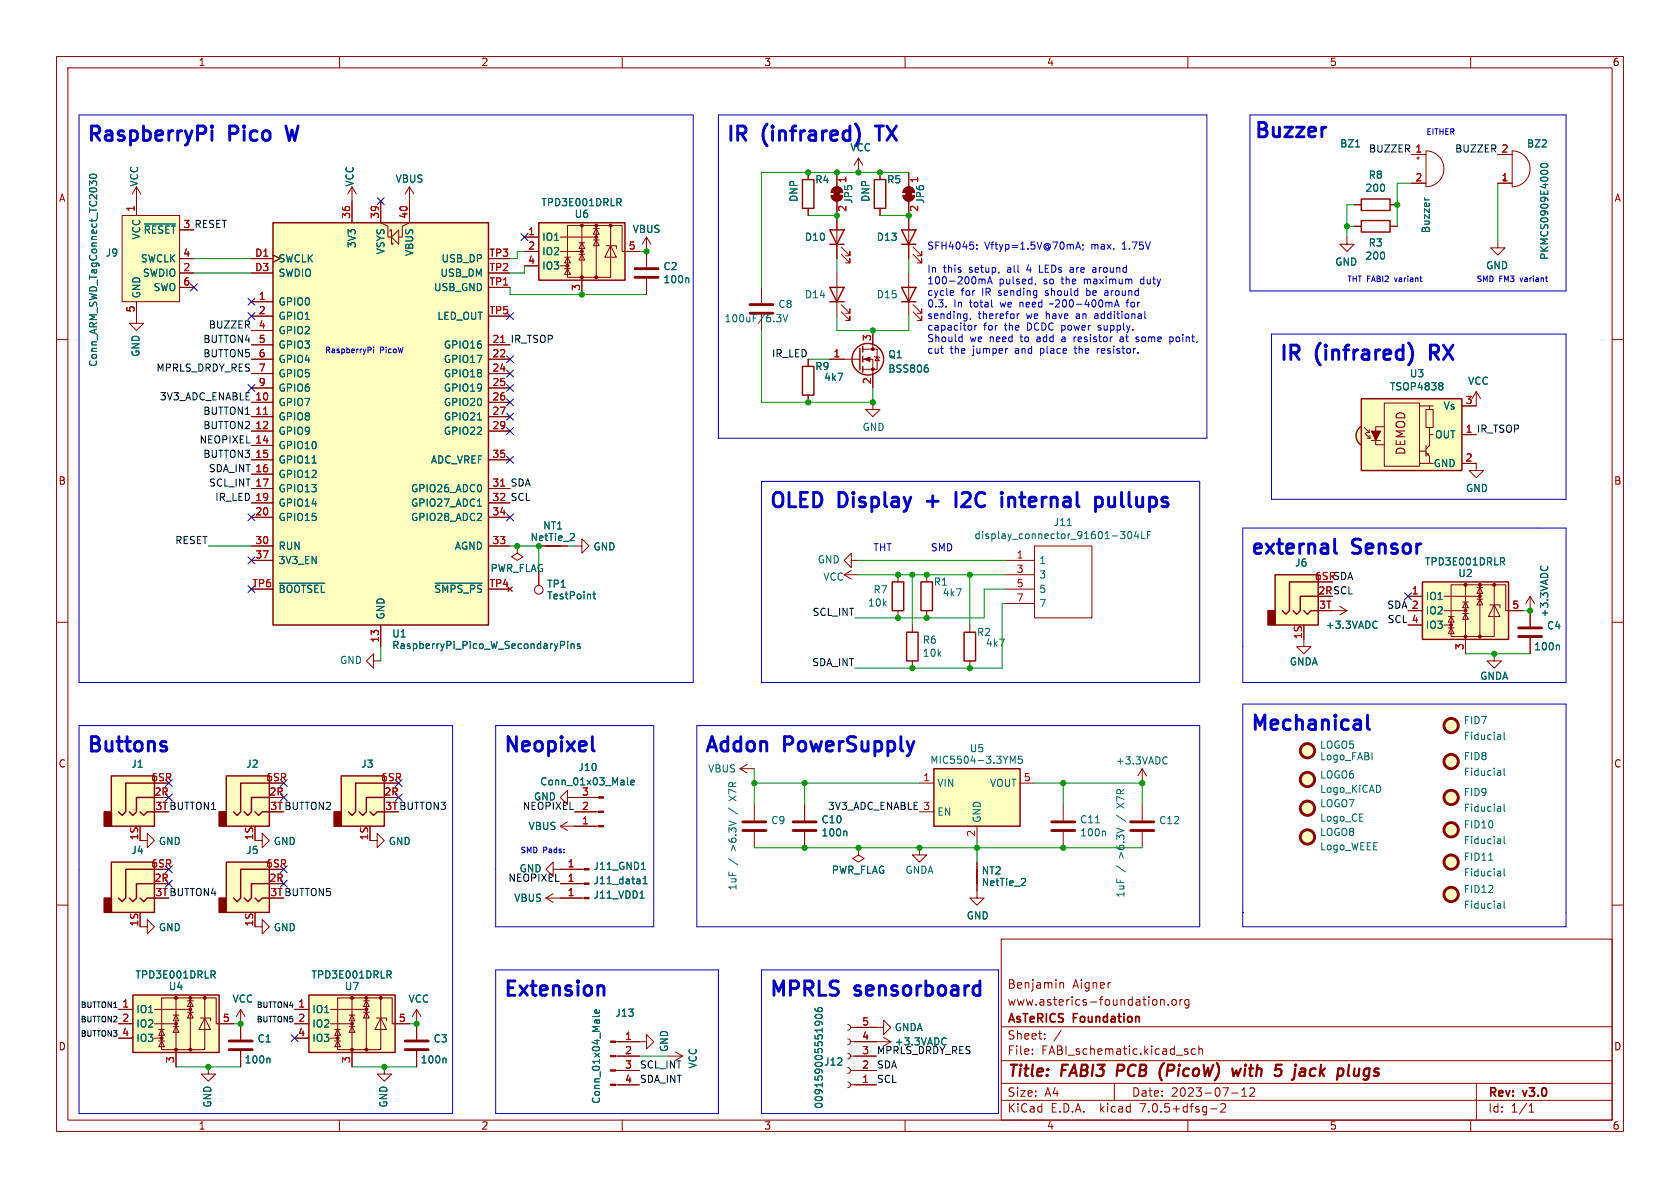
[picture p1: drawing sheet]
<svg xmlns="http://www.w3.org/2000/svg" width="297mm" height="210mm" viewBox="0 0 297 210" stroke-linecap="round" stroke-linejoin="round" font-family="sans-serif">
<g fill="none" stroke="#840000" stroke-width=".18">
<path d="M10 10h277v190h-277zM12 12h273v186h-273zM60 10v2M110 10v2M160 10v2M210 10v2M260 10v2M21.6 38.1h10.1v15.2h-10.1zM24.1 33v5.1M24.1 33l.8 1.3M24.1 33l-.7 1.3M62.2 33v6.4"/>
<path d="M62.2 33l.8 1.3M62.2 33l-.7 1.3M67.3 35.6v3.8l1.3 .6v1.9h.6M72.4 33v6.4l-1.3 .6v1.9h-.6M72.4 33l-.8 1.3M72.4 33l.8 1.3M100.3 39.9h7.6v9.1h-7.6zM102.9 39.9v12.2M105.4 39.9v9.1M107.9 39.9h2.1v4.6h3M142.9 30.5v1.3M142.9 36.8v1.3"/>
<path d="M146.9 34.5h2.1a1.02 1.02 0 0 1-1 1.1 1.02 1.02 0 0 1-1.1-1.1zM147.2 33.3a1.02 1.02 0 0 1 1.1-.2 1.02 1.02 0 0 1 .7 .9h-2.1zM148 30.5v2.5M148 35.6v10.1M151.8 27.9l-.8 1.3M151.8 27.9v2.6M151.8 27.9l.7 1.3M155.6 30.5v1.3M155.6 36.8v1.3M159.6 34.5h2.1a1.02 1.02 0 0 1-1 1.1 1.02 1.02 0 0 1-1.1-1.1zM159.9 33.3a1.02 1.02 0 0 1 1.1-.2 1.02 1.02 0 0 1 .7 .9h-2.1zM160.7 30.5v2.5"/>
<path d="M160.7 35.6v10.1M239.4 36.2h1.3M245.7 36.2h1.3M249.6 32.4h2.5M249.6 27.3h2.5M250.4 27.9h.6M250.7 27.7v.5M252.1 26.7a3.2 3.2 0 0 1 3.2 3.1 3.2 3.2 0 0 1-3.2 3.2zM264.8 32.4h2.5M264.8 27.3h2.5M267.3 26.7a3.2 3.2 0 0 1 3.2 3.1 3.2 3.2 0 0 1-3.2 3.2zM10 60h2"/>
<path d="M24.1 53.3v3.9h-1.2l1.2 1.2 1.3-1.2h-1.3M31.7 45.7h2.6M31.7 48.3h2.6M31.7 50.8h2.6M31.7 40.6h2.6M44.4 53.3h3.9M44.4 55.9h3.9M44.4 58.4h3.9M44.4 45.7h3.9M44.4 48.3h3.9M48.3 45.1l1.2 .6-1.2 .7M69 40.9v-.3h.2v2.6h.3v-.3"/>
<path d="M69.2 41.9l1.3-1.3v2.6zM86.4 55.9h3.8M86.4 45.7h3.8M86.4 48.3h3.8M86.4 50.8h3.8M92.7 41.9h2.5M92.7 44.5h2.5M92.7 47h2.5M99.1 41.9h6.3M99.1 44.5h3.8M99.1 47h1.2M99.8 47.5h1"/>
<path d="M99.8 45.5h1M100.3 47.5l.5 1h-1zM100.3 45.5l.5 1h-1zM102.4 45h1M102.4 42.9h1M102.9 45l.5 1h-1zM102.9 42.9l.5 1h-1zM104.9 42.4h1M104.9 40.4h1M105.4 42.4l.5 1h-1zM105.4 40.4l.5 1h-1zM107.2 43.4h1.8v.5"/>
<path d="M107.9 43.4l1.1 2.1h-2.1zM114.3 41.9v5.3M114.3 49.3v2.8M114.3 41.9l-.8 1.3M114.3 41.9l.8 1.3M134.6 50.8v2.8M134.6 55.6v2.8M148 48.3v7.6M148.7 45l1.5 1.5v-.8v.8h-.7M148.7 43.7l1.5 1.5v-.7v.7h-.7M148.7 55.1l1.5 1.5v-.7v.7h-.7M148.7 53.8l1.5 1.6v-.8v.8h-.7"/>
<path d="M154.3 58.4v3.3M160.7 48.3v7.6M161.4 55.1l1.5 1.5v-.7v.7h-.7M161.4 53.8l1.5 1.6v-.8v.8h-.7M161.4 45l1.5 1.5v-.8v.8h-.7M161.4 43.7l1.5 1.5v-.7v.7h-.7M238.1 41.9v1.3h-1.2l1.2 1.3 1.3-1.3h-1.3M239.4 40h1.3M245.7 40h1.3M264.8 42.5v1.3h-1.3l1.3 1.3 1.3-1.3h-1.3M285 60h2M44.4 71.1h3.9"/>
<path d="M44.4 73.7h3.9M44.4 76.2h3.9M44.4 78.7h3.9M44.4 61h3.9M44.4 63.5h3.9M44.4 66h3.9M44.4 68.6h3.9M86.4 71.1h3.8M86.4 73.7h3.8M86.4 76.2h3.8M86.4 61h3.8M86.4 63.5h3.8"/>
<path d="M86.4 66h3.8M86.4 68.6h3.8M142.9 63.5v1.3M142.9 69.9v1.2M146.7 63.5h5.3M152.5 63.5h1.8v5.1M152.5 61.7h2.6v3.6h-2.6M154.3 71.1v1.3h1.3l-1.3 1.3-1.3-1.3h1.3M154.6 63l.1 .1h.7l.2 .1M155.1 63.1l.3 .7h-.7zM241.2 75.6l.9 .9M241.3 76.6l.9 .9"/>
<path d="M241.6 76.5h.5M241.7 77.5h.5M242.1 75.9v.6M242.2 77v.5M242.4 77.9h1.7M244.7 71.2h6.3v11.2h-6.3zM244.7 75.4h-1.5v3.2h1.5M251 71.8h1.7M251 79.8h1.1M252.1 72.4h1.3v3.2h-1.3zM252.1 78.7v1.9M252.7 75.6v1.2"/>
<path d="M253.4 71.8h-.7v.6M253.4 76.8h-.7v1.9l-.6 .7M258.4 76.8h2.6M261 69.2v2.6h-2.6M261 69.2l-.8 1.3M261 69.2l.7 1.3M44.4 99.1h3.9M44.4 81.3h3.9M44.4 83.8h3.9M44.4 86.4h3.9M44.4 88.9h3.9M44.4 91.4h3.9"/>
<path d="M44.4 96.5h3.9M86.4 81.3h3.8M86.4 86.4h3.8M86.4 88.9h3.8M86.4 91.4h3.8M86.4 96.5h3.8M91.4 96.5v1.3l1.1 .6-1.1 .7-1-.7 1-.6M91.4 96.5h.1M101.6 96.5h1.3v1.3l1.2-1.3-1.2-1.2v1.2M150.5 99.1v1.2l-1.3-1.2 1.3-1.3v1.3h1.3M177.8 99.1h5.1M182.9 96.5h10.1v12.7h-10.1z"/>
<path d="M251 81.9h1.7M252.1 80l.6 .6v1.3h.7M252.5 80.1v.3h-.3M258.4 81.9h2.6v1.3h1.3l-1.3 1.3-1.3-1.3h1.3M10 110h2M44.4 104.1h3.9M66 116.8v1.3l-1.2-1.3 1.2-1.2v1.2h1.3M67.3 110.5v3.8M86.4 104.1h3.8M89.8 103.8l.8 .7M90.6 103.8l-.8 .7M95.2 101v2.5"/>
<path d="M149.2 101.6h2.6M149.2 101.6l1.3 .8M150.5 100.8l-1.3 .8M158.7 101.6v1.3M158.7 108v1.2M161.3 110.5v1.3M161.3 116.8v1.3M163.8 101.6v1.3M163.8 108v1.2M171.4 110.5v1.3M171.4 116.8v1.3M177.8 101.6h5.1"/>
<path d="M177.8 104.1h5.1M177.8 106.7h5.1M230.5 113v1.3h1.3l-1.3 1.3-1.3-1.3h1.3M235.6 108h2.5M236.9 107.2l1.2 .8M238.1 108l-1.2 .7M248.9 108h2.6M248.9 105.4h2.6M248.9 110.5h2.6M255.3 108h3.8M255.3 105.4h6.3M255.3 110.5h1.2"/>
<path d="M256 111h1M256 109h1M256.5 103.4h7.7v9.1h-7.7zM256.5 111l.5 1h-1zM256.5 109l.5 1h-1zM258.6 108.5h1M258.6 106.4h1M259.1 108.5l.5 1h-1zM259.1 106.4l.5 1h-1zM259.1 103.4v12.2M261.1 105.9h1M261.1 103.9h1"/>
<path d="M261.6 105.9l.5 1h-1zM261.6 103.9l.5 1h-1zM261.6 103.4v9.1M263.4 106.9h1.8v.5M264.2 103.4h2v4.6h3M264.2 106.9l1 2.1h-2.1zM264.2 115.6v1.2h1.2l-1.2 1.3-1.3-1.3h1.3M270.5 105.4v5.3M270.5 112.8v2.8M270.5 105.4l-.8 1.3M270.5 105.4l.8 1.3M285 110h2"/>
<path d="M130.8 135.9l1.3 .8M130.8 135.9h2.5M132.1 135.1l-1.3 .8M162.6 138.4h2.5M180.3 138.4h2.6M201.9 135.9v2.5M201.9 135.9l-.7 1.3M201.9 135.9l.8 1.3M10 160h2M24.8 148.6h1.2v1.3l1.3-1.3-1.3-1.3v1.3M45.1 148.6h1.3v1.3l1.2-1.3-1.2-1.3v1.3M65.4 148.6h1.3v1.3l1.2-1.3-1.2-1.3v1.3"/>
<path d="M96.5 158.8h6.8M96.5 158.8l1.3 .7M97.8 153.7v1.2l-1.3-1.2 1.3-1.3v1.3h5.5M97.8 158l-1.3 .8M99.1 156.2h4.2M99.1 146.1h6.7M99.1 146.1l1.2 .7M100.3 141v1.2l-1.2-1.2 1.2-1.3v1.3h5.5M100.3 145.3l-1.2 .8M101.6 143.5h4.2M133.3 142.2v2.8M133.3 147.1v2.8"/>
<path d="M142.2 142.2v2.8M142.2 147.1v2.8M151.8 149.9v1.2l1 .7-1 .6-1.1-.6 1.1-.7M151.8 149.9h.1M162.6 149.9v1.2h1.2l-1.2 1.3-1.3-1.3h1.3M162.6 143.5h2.5M172.7 152.4v6.4h1.3l-1.3 1.2-1.3-1.2h1.3M172.7 146.1v2.5M188 142.2v2.8M188 147.1v2.8M201.9 142.2v2.8M201.9 147.1v2.8"/>
<path d="M285 160h2M21 178.4h2.5M24.8 163.8h1.2v1.3l1.3-1.3-1.3-1.2v1.2M27.3 178.4h6.4M28.6 176.4h7.6v9.1h-7.6zM30.6 179.5h1M31.1 179.5l.5 1h-1zM31.1 176.4v12.2M33.1 178.9h1.1M33.1 176.9h1.1M33.7 178.9l.5 1.1h-1.1zM33.7 176.9l.5 1h-1.1z"/>
<path d="M33.7 176.4v9.1M35.4 180h1.8v.5M36.2 176.4h2v4.6h3.1M36.2 180l1 2h-2zM42.5 178.4l-.7 1.3M42.5 178.4v5.4M42.5 178.4l.8 1.3M45.1 163.8h1.3v1.3l1.2-1.3-1.2-1.2v1.2M52.1 178.4h2.5M58.4 178.4h6.4M59.7 176.4h7.6v9.1h-7.6zM61.7 179.5h1"/>
<path d="M62.2 179.5l.5 1h-1zM62.2 176.4v12.2M64.3 178.9h1M64.3 176.9h1M64.8 178.9l.5 1.1h-1zM64.8 176.9l.5 1h-1zM64.8 176.4v9.1M66.5 180h1.8v.5M67.3 176.4h2v4.6h3.1M67.3 180l1 2h-2zM73.7 178.4l-.8 1.3M73.7 178.4v5.4"/>
<path d="M73.7 178.4l.7 1.3M177 166h108v32h-108zM187.4 173.8l.2-.1 .4 .1v.9M187.4 173.7v1M196.2 173.7h.1M205.2 176.7v1M205.2 176.8l.2-.1 .3 .1 .1 .9M206.5 177.6v.1M207.2 176.8l.3-.1 .4 .1 .1 .6-.2 .2-.3 .1-.3-.1zM208.6 176.7v1M209 176.7l-.3 .1-.1 .2M210.2 176.8l-.5-.1-.2 .3v.4l.1 .2h.6"/>
<path d="M210.2 176.7v1.2l-.3 .3-.4-.1M21 181h2.5M21 183.5h2.5M27.3 181h3.8M27.3 183.5h1.3M28.1 184h1M28.1 182h1M28.6 184l.5 1h-1zM28.6 182l.5 1h-1zM30.6 181.5h1M31.1 181.5l.5 1h-1zM36.8 188.6v1.3h-1.2l1.2 1.2 1.3-1.2h-1.3"/>
<path d="M42.5 185.8v2.8M52.1 181h2.5M52.1 183.5h2.5M58.4 181h3.8M58.4 183.5h1.3M59.2 184h1M59.2 182h1M59.7 184l.5 1h-1zM59.7 182l.5 1h-1zM60 198v2M61.7 181.5h1M62.2 181.5l.5 1h-1z"/>
<path d="M67.9 188.6v1.3h-1.2l1.2 1.2 1.3-1.2h-1.3M73.7 185.8v2.8M108.8 184.2h5.5v-1.3l1.3 1.3-1.3 1.2v-1.2M108.8 191.8h4.2M108.8 189.2h4.2M108.8 186.7h4.2M110 198v2M118.1 186.7h2.5M119.4 185.9l1.2 .8M120.6 186.7l-1.2 .8M149.9 181.1l.3 .2 .2 .3-.2 .4-.3 .1M149.9 183.6l.3 .2 .2 .4-.2 .3-.3 .2"/>
<path d="M149.9 186.2l.3 .1 .2 .4-.2 .4-.3 .1M149.9 188.7l.3 .2 .2 .3-.2 .4-.3 .1M149.9 191.3l.3 .1 .2 .4-.2 .3-.3 .2M150.4 181.6h5.8v-1.3l1.3 1.3-1.3 1.3v-1.3M150.4 184.2h7.1M150.4 191.8h4.5M150.4 189.2h4.5M150.4 186.7h4.5M156.2 183.4l1.3 .8M157.5 184.2l-1.3 .7M160 198v2M177 194.5h108"/>
<path d="M177 191.5h108M177 187.5h108M177 181.5h108M182.5 186.3v.1M182.5 185.5v.1M184.7 183.6v.1M184.7 182.8v.1M187.6 182.1l-1.3 2M197 191.5v3M209.6 185.9l.4 .1v.2l-.2 .2h-.3M209.6 185.4l.4 .1M210 198v2"/>
<path d="M211.3 185.5l-.4-.1-.3 .3v.4l.1 .2h.6M212 185.5l.2-.1 .3 .1 .1 .9M212 184.9v1.5M214 196h1.2M215.8 195.2l.6-.1 .2 .1 .1 .3-1 1.1h1M217.7 193.2h1.2M219.5 193.8h.9M219.5 192.7l.5-.4v1.5M221 192.4l.5-.1 .2 .1 .1 .3-.9 1.1h.9M260 198v2M261 191.5v6.5M270.3 196.6h.9"/>
<path d="M270.3 195.5l.4-.4v1.5"/>
<circle cx="95.2" cy="104.3" r=".76"/>
</g>
<path d="M205.3 188.5a2.32 2.32 0 0 0 0 2.4M217.8 188.9l.3 1.3 .5-.9 .2 .9 .6-1.3M225.6 188.2h1M225.7 189h.5l.4 .4-.1 .4-.4 .4M230.1 188.9l.6 .1M230.6 190.1l-.6 .1M230.7 189.4h-.6M238.4 190.1l.1 .1M238.5 188.2l-.2 1.7" fill="none" stroke="#840000" stroke-width=".4"/>
<g fill="#ffffc2" stroke="#ffffc2" stroke-width=".18">
<path d="M165.1 135.9h15.2v10.2h-15.2z"/>
<path d="M40 152.4h7.6v8.9h-7.6z"/>
<path d="M19.7 152.4h7.6v8.9h-7.6z"/>
<path d="M19.7 137.2h7.6v8.9h-7.6z"/>
<path d="M48.3 39.4h38.1v71.1h-38.1z"/>
<path d="M95.2 39.4h15.3v10.1h-15.3z"/>
<path d="M21.6 38.1h10.1v15.2h-10.1z"/>
<path d="M251.5 102.9h15.2v10.1h-15.2z"/>
<path d="M225.4 101.6h7.6v8.9h-7.6z"/>
<path d="M40 137.2h7.6v8.9h-7.6z"/>
<path d="M240.3 75.6l.2-.2 1.2 1.6-1.2 1.6a1.97 1.97 0 0 1-.2-3z"/>
<path d="M240.7 70.5h17.7v12.7h-17.7z"/>
<path d="M23.5 175.9h15.2v10.2h-15.2z"/>
<path d="M60.3 137.2h7.6v8.9h-7.6z"/>
<path d="M54.6 175.9h15.2v10.2h-15.2z"/>
<circle cx="256.5" cy="141" r="1.27"/>
<circle cx="256.5" cy="158.1" r="1.27"/>
<circle cx="256.5" cy="152.4" r="1.27"/>
<circle cx="256.5" cy="146.7" r="1.27"/>
<circle cx="256.5" cy="128.3" r="1.27"/>
<circle cx="256.5" cy="134.6" r="1.27"/>
<circle cx="231.1" cy="148" r="1.27"/>
<circle cx="231.1" cy="132.7" r="1.27"/>
<circle cx="231.1" cy="142.9" r="1.27"/>
<circle cx="231.1" cy="137.8" r="1.27"/>
</g>
<g fill="none" stroke="#840000" stroke-width=".25">
<path d="M48.3 39.4h38.1v71.1h-38.1zM95.2 39.4h15.3v10.1h-15.3zM141.9 31.8h2v5h-2zM154.6 31.8h2v5h-2zM240.7 35.2h5v2h-5zM240.7 39h5v2h-5zM146.7 40.6h2.5l-1.2 2.6zM146.7 50.8h2.5l-1.2 2.5zM146.7 53.3h2.5M146.7 43.2h2.5M159.4 50.8h2.5l-1.2 2.5zM159.4 40.6h2.5l-1.2 2.6z"/>
<path d="M159.4 53.3h2.5M159.4 43.2h2.5M141.9 64.8h2v5.1h-2zM152 61.6v3.8M152.5 61.2v1M152.5 63v1M152.5 64.8v1M240.5 75.4a1.97 1.97 0 0 0 0 3.2M240.7 70.5h17.7v12.7h-17.7zM157.7 102.9h2.1v5.1h-2.1zM160.3 111.8h2v5h-2zM162.8 102.9h2v5.1h-2z"/>
<path d="M170.4 111.8h2.1v5h-2.1zM225.4 101.6h7.6v8.9h-7.6zM230.5 108l.6 .6 .7-.6h1.2M233 105.4h-3.1v2.6l-.7 .6-.6-.6M233 102.9h-5v5.1l-.7 .6-.6-.6M251.5 102.9h15.2v10.1h-15.2zM19.7 137.2h7.6v8.9h-7.6zM27.3 138.4h-5.1v5.1l-.6 .6-.6-.6M40 137.2h7.6v8.9h-7.6zM47.6 138.4h-5.1v5.1l-.6 .6-.6-.6M60.3 137.2h7.6v8.9h-7.6zM67.9 138.4h-5v5.1l-.7 .6-.6-.6"/>
<path d="M165.1 135.9h15.2v10.2h-15.2zM19.7 152.4h7.6v8.9h-7.6zM24.8 158.8l.6 .6 .6-.6h1.3M24.8 143.5l.6 .6 .6-.6h1.3M27.3 156.2h-3.2v2.6l-.6 .6-.6-.6M27.3 153.7h-5.1v5.1l-.6 .6-.6-.6M27.3 141h-3.2v2.5l-.6 .6-.6-.6M40 152.4h7.6v8.9h-7.6zM45.1 158.8l.6 .6 .7-.6h1.2M45.1 143.5l.6 .6 .7-.6h1.2M47.6 156.2h-3.2v2.6l-.6 .6-.6-.6M47.6 153.7h-5.1v5.1l-.6 .6-.6-.6"/>
<path d="M47.6 141h-3.2v2.5l-.6 .6-.6-.6M65.4 143.5l.6 .6 .7-.6h1.2M67.9 141h-3.1v2.5l-.7 .6-.6-.6M172.7 153.7v2.5M23.5 175.9h15.2v10.2h-15.2zM54.6 175.9h15.2v10.2h-15.2z"/>
<circle cx="153.4" cy="63.5" r="2.79"/>
</g>
<g fill="none" stroke="#006464" stroke-width=".18">
<path d="M15.9 31a.75 .75 0 0 1 1.2 .2 .72 .72 0 0 1-1.3-.1zM16.3 32.4l-.5-.4v.8M16.3 32.2l.2-.2h.3l.3 .2M25.5 39.6h5.5M109.4 35.8l.4 .6M109.6 35.1l.2 .2-.1 .3-.1 .2M251.8 35l.1 .2M272.4 29.1a.75 .75 0 0 1 1.2 .2 .72 .72 0 0 1-1.2-.1zM272.6 30.2h.8M121.6 49.1l.2 .2v.7M137.3 55.6h.8l-.5 .5 .4 .1 .1 .4-.3 .3h-.3M138.4 55.6l.5 1.3 .4-1.3"/>
<path d="M84.4 74.2h.7M164 65.1l.1 .1-.1 .5M254.8 67.7l.3 .2-.3 .3 .3 .2v.3l-.3 .2M55.2 81.9h.7M84.4 89.5h.7M101.4 94.4l.1 .1v.3l-.7 .8h.7M188.7 92.9h.7M198.1 93.9h.8l-.4 .5 .3 .2 .1 .4-.3 .2h-.3M199.5 94l.2-.1a.68 .68 0 0 1 .4 .7 .68 .68 0 0 1-.4 .6 .84 .84 0 0 1-.2-1.2zM200.9 93.9l-.3 .9h.8M201.2 94.4v.8M201.8 93.9v1.3h.6"/>
<path d="M202.9 94.6h.4M203.5 93.9h-.6v1.3M265.6 99.3l.4 .6M265.8 98.6l.2 .2-.1 .3-.1 .2M49.4 103.1h8M76.9 103.1h8.3M99.1 113.4h.5l.2 .2-.1 .4h-.6M100.4 113.4v.1M100.4 113.8v.8M101 113.8v.8M101 113.9l.1-.1 .3 .1 .1 .7M102.5 113.9l-.3-.1-.1 .2v.2l.4 .1v.3h-.4"/>
<path d="M104.8 105h.5M105 104.6v1.1l.3 .2M243.2 109.8l.3 .1M243.5 110.9l-.3 .2M272.5 100.1l-.1 .2M273.5 100.1l.1 .2M275.5 114l.2 .2v.7M110.9 137.5v1.1l.2 .2M111.5 138.3l.6-.1v-.2l-.4-.1-.2 .2 .1 .6h.5M178.6 133.7l.4 .9 .5-.9v1.2M180.7 133.7h-.6l-.1 .6 .2-.1h.4l.1 .2v.4l-.2 .1-.5-.1M206.1 133.8l.2 .1"/>
<path d="M206.3 134.9l-.2 .2M244 139.1v.7M265.2 129.9l.1 .8M265.2 136.3l.1 .8M265.3 130.7h-.1M265.3 130.2h-.1M265.3 137l-.1 .1M265.3 136.5l-.1 .1M265.9 129.4v1.1l.2 .2M265.9 135.8v1.1l.2 .2M113.1 158.8h.8M113.4 153.7h.7"/>
<path d="M113.7 156.2h.7M113.7 155.3l.4-.3v1.2M128.8 151.8l1.6 1.1M128.8 145.1l1.3 .5M149.5 146.9l.2 .2v.7M181.2 155.3l.1 .2-.1 .3-.7 .7h.8M195.2 146.9l.2 .2v.7M197.4 153.1l1.6 1M197.4 146.4l1.3 .4M263.2 152.1h.7M265.2 142.6l.1 .8M265.2 148.3l.1 .8"/>
<path d="M265.2 154.1l.1 .7M265.2 159.8l.1 .8M265.3 143.4h-.1M265.3 142.9h-.1M265.3 154.8h-.1M265.3 154.3l-.1 .1M265.3 149.1h-.1M265.3 148.6h-.1M265.9 142.1v1.1l.2 .2M265.9 147.9v1l.2 .2M265.9 153.6v1.1l.2 .1M265.9 159.3v1.1l.2 .2"/>
<path d="M37.6 172.3l.4 .6M37.8 171.6l.2 .3v.3l-.2 .1M68.7 172.3l.5 .6M68.9 171.6l.3 .3-.1 .3-.2 .1M105.9 178.6l.1 .3-.2 .2-.6-.1v-.4l.2-.1 .2 .6M106 179.5l-.2 .2h-1.1M144.1 178.2l.1 .4a.86 .86 0 0 0 1.2 0l-.2-.4-.4-.1-.2 .3v.3l.2 .1M144.2 179.5a.75 .75 0 0 1 1.2 .2 .72 .72 0 0 1-1.3-.1zM265.3 160.5l-.1 .1M265.3 160l-.1 .1M47.5 187.1l.2 .1v.7M78.7 187.1l.1 .1v.7"/>
<path d="M144.1 180.8l.1-.2a1.03 1.03 0 0 1 1.1 .2M144.6 180.5l.3 .3M167 183.5l.3 .1"/>
</g>
<g fill="#840000" stroke="#840000" stroke-width=".25">
<path d="M38.7 158.8h1.3v2.5h-1.3z"/>
<path d="M18.4 158.8h1.3v2.5h-1.3z"/>
<path d="M18.4 143.5h1.3v2.6h-1.3z"/>
<path d="M224.2 108h1.2v2.5h-1.2z"/>
<path d="M38.7 143.5h1.3v2.6h-1.3z"/>
<path d="M59.1 143.5h1.2v2.6h-1.2z"/>
</g>
<g fill="none" stroke="#840000" stroke-width=".51">
<path d="M112.3 49h4M112.3 47.5h4M132.6 55.4h4.1M132.6 53.8h4.1M268.5 112.5h4M268.5 111h4M131.3 146.8h4.1M131.3 145.3h4.1M140.2 146.8h4.1M140.2 145.3h4.1M185.9 146.8h4.1M185.9 145.3h4.1"/>
<path d="M199.9 146.8h4.1M199.9 145.3h4.1M40.5 185.5h4.1M40.5 184h4.1M71.6 185.5h4.1M71.6 184h4.1"/>
<circle cx="231.1" cy="137.8" r="1.27"/>
<circle cx="231.1" cy="132.7" r="1.27"/>
<circle cx="256.5" cy="134.6" r="1.27"/>
<circle cx="256.5" cy="128.3" r="1.27"/>
<circle cx="231.1" cy="148" r="1.27"/>
<circle cx="231.1" cy="142.9" r="1.27"/>
<circle cx="256.5" cy="152.4" r="1.27"/>
<circle cx="256.5" cy="141" r="1.27"/>
<circle cx="256.5" cy="146.7" r="1.27"/>
<circle cx="256.5" cy="158.1" r="1.27"/>
</g>
<g fill="#840000" stroke="#840000" stroke-width=".18">
<path d="M160.1 33.8h1.1v1h-1.1z"/>
<path d="M159.9 33.3a1.02 1.02 0 0 1 1.1-.2 1.02 1.02 0 0 1 .7 .9h-2.1z"/>
<path d="M159.6 34.5h2.1a1.02 1.02 0 0 1-1 1.1 1.02 1.02 0 0 1-1.1-1.1z"/>
<path d="M107.9 191.6h.9v.3h-.9z"/>
<path d="M107.9 189.1h.9v.3h-.9z"/>
<path d="M107.9 186.6h.9v.2h-.9z"/>
<path d="M107.9 184h.9v.3h-.9z"/>
<path d="M147.4 33.8h1.1v1h-1.1z"/>
<path d="M147.2 33.3a1.02 1.02 0 0 1 1.1-.2 1.02 1.02 0 0 1 .7 .9h-2.1z"/>
<path d="M146.9 34.5h2.1a1.02 1.02 0 0 1-1 1.1 1.02 1.02 0 0 1-1.1-1.1z"/>
<path d="M152.8 63.5l1-.4v.8z"/>
<path d="M242.4 76.2h1.7l-.9 1.7z"/>
<path d="M103.3 158.6h.8v.3h-.8z"/>
<path d="M103.3 156.1h.8v.2h-.8z"/>
<path d="M103.3 153.5h.8v.3h-.8z"/>
<path d="M105.8 140.8h.9v.3h-.9z"/>
<path d="M105.8 143.4h.9v.2h-.9z"/>
<path d="M105.8 145.9h.9v.3h-.9z"/>
<circle cx="107.9" cy="39.9" r=".25"/>
<circle cx="105.4" cy="49" r=".25"/>
<circle cx="105.4" cy="41.9" r=".25"/>
<circle cx="105.4" cy="39.9" r=".25"/>
<circle cx="102.9" cy="49" r=".25"/>
<circle cx="102.9" cy="44.4" r=".25"/>
<circle cx="102.9" cy="39.9" r=".25"/>
<circle cx="100.3" cy="47" r=".25"/>
<circle cx="264.2" cy="103.4" r=".25"/>
<circle cx="261.6" cy="112.5" r=".25"/>
<circle cx="261.6" cy="105.4" r=".25"/>
<circle cx="261.6" cy="103.4" r=".25"/>
<circle cx="259.1" cy="112.5" r=".25"/>
<circle cx="259.1" cy="107.9" r=".25"/>
<circle cx="259.1" cy="103.4" r=".25"/>
<circle cx="256.5" cy="110.5" r=".25"/>
<circle cx="154.3" cy="65.3" r=".25"/>
<circle cx="154.3" cy="61.7" r=".25"/>
<circle cx="36.2" cy="176.4" r=".25"/>
<circle cx="33.7" cy="185.5" r=".25"/>
<circle cx="33.7" cy="178.4" r=".25"/>
<circle cx="33.7" cy="176.4" r=".25"/>
<circle cx="31.1" cy="185.5" r=".25"/>
<circle cx="31.1" cy="181" r=".25"/>
<circle cx="31.1" cy="176.4" r=".25"/>
<circle cx="28.6" cy="183.5" r=".25"/>
<circle cx="67.3" cy="176.4" r=".25"/>
<circle cx="64.8" cy="185.5" r=".25"/>
<circle cx="64.8" cy="178.4" r=".25"/>
<circle cx="64.8" cy="176.4" r=".25"/>
<circle cx="62.2" cy="185.5" r=".25"/>
<circle cx="62.2" cy="181" r=".25"/>
<circle cx="62.2" cy="176.4" r=".25"/>
<circle cx="59.7" cy="183.5" r=".25"/>
</g>
<path d="M46.6 73.2h.7" fill="none" stroke="#a90000" stroke-width=".18"/>
<g fill="none" stroke="#0000c2" stroke-width=".51">
<path d="M37.5 22.3v.2M37.5 23.1v1.7M37.5 22.3l-.2 .1 .2 .1M37.5 22.3l.1 .1-.1 .1M151.3 22l.4 .6a3 3 0 0 1 0 2.5M234.2 22.5h.2M249.1 60.8a2.99 2.99 0 0 1 0 3.6M169 87v2.6M177.1 87v.3M177.1 87.9v1.7M177.1 87l-.1 .2 .1 .1M177.1 87l.1 .2-.1 .1"/>
<path d="M193.7 87.9v2.5M193.7 88l.7-.1 .5 .5v.7l-.3 .4-.2 .1-.7-.1M235.9 95.3v2.2l.4 .3M104.7 130.2v2.2l.4 .4M241.8 126.4v2.2l.3 .4"/>
</g>
<g fill="none" stroke="#0000c2" stroke-width=".18">
<path d="M14 20.3h108.6v100.4h-108.6zM127 20.3h86.4v57.2h-86.4zM221 20.3h55.9v31.1h-55.9zM167.3 54.2v.1M168.4 51.4l.2 .3-.6 .1M168.5 52.2h-.1M169.7 59.6h.4M170.1 59.1v1.3M171.6 57.5l.2 .3v.3l-.2 .3M171.6 56.3l-.1 .2M172.3 57.5v.9M172.7 43.9v.1"/>
<path d="M172.7 43.3v.1M172.7 57.5l-.4 .3M173.5 49.4l.1 .1M173.6 49.5v.7M173.6 49.5l.2-.2 .3 .1 .1 .8M174.6 50.2l.4-1.3 .4 1.3M174.7 49.8h.6M175.3 53v1.1l.2 .2M176.6 48.1l-.1 .2M179.8 55.5v.8M180.2 55.5l-.4 .2M183.1 50.1l-.1 .3"/>
<path d="M183.2 51.4h.1M183.3 51.4l-.1 1.1M183.3 52.2h-.1M190.2 44l.4-1.2 .4 1.2M190.3 43.7h.6M191.4 43.3v.1M191.5 44l-.1 .2M197 54.3l.4-1.3 .5 1.3M197.1 53.9h.6M199.9 49.3l.2 .2v.7M201 59.6l-.2 .1 .2 .3M202.4 55v1.1l.2 .2"/>
<path d="M206.8 59.6v1.2M207.2 59.6h-.4M224.8 59.1h52.1v29.2h-52.1zM251 49.1h.4M251.2 49.7l.2 .1M273.2 49.1h.4M273.4 49.7l.2 .1M65.1 61.4h.3l.2 .2-.1 .2-.4 .1M66 61.4v.1M66 61.7v.7M166.3 61.6h.5M166.7 62.5h.1"/>
<path d="M170.1 60.3l-.4 .1M178.1 61.6l-.2 .1M200.8 60.3l.1 .1M201.2 62.3v.2M206.8 60.3l.4 .1M134.6 85.1h77.5v35.6h-77.5zM219.7 93.3h57.2v27.4h-57.2zM14 128.3h66v68.6h-66zM87.6 128.3h28v35.5h-28zM123.2 128.3h88.9v35.5h-88.9zM134.6 120.7h.1M219.7 124.5h57.2v39.3h-57.2z"/>
<path d="M87.6 171.5h39.4v25.4h-39.4zM134.6 171.5h41.9v25.4h-41.9zM219.7 161.3h.1"/>
</g>
<g fill="none" stroke="#009600" stroke-width=".18">
<path d="M142.9 38.1h5.1M155.6 38.1h5.1M160.7 30.5h-26.1v20.3M239.4 36.2h-1.3v5.7M249.6 32.4h-2.6v7.6M264.8 32.4v10.1M34.3 45.7h10.1M34.3 48.3h10.1M90.2 50.8v1.3h24.1M92.7 44.5h-1.3v1.2h-1.2M92.7 47v1.3h-2.5M113 44.5h1.3"/>
<path d="M134.6 58.4v12.7h19.7v-2.5M148 55.9v2.5h12.7v-2.5M148 45.7v2.6M160.7 45.7v2.6M238.1 40h1.3M142.9 63.5h3.8M36.8 96.5h7.6M90.2 96.5h5v4.5M100.3 96.5h1.3M151.8 99.1h26M67.3 114.3v2.5M151.8 101.6h26"/>
<path d="M161.3 101.6v8.9M171.4 101.6v8.9M177.8 106.7h-.6v11.4h-26.1M177.8 104.1h-3.8v5.1h-22.9M259.1 115.6h11.4M269.2 108h1.3M133.3 138.4h29.3M133.3 135.9v6.3M142.2 138.4v3.8M182.9 138.4h19v3.8M188 138.4v3.8M133.3 149.9h68.6"/>
<path d="M172.7 148.6v3.8M31.1 188.6h11.4M41.3 181h1.2M62.2 188.6h11.5M72.4 181h1.3M113 186.7h5.1"/>
</g>
<g fill="none" stroke="#000084" stroke-width=".18">
<path d="M66.7 35l1.2 1.2M67.9 35l-1.2 1.2M33.7 50.2l1.2 1.2M34.9 50.2l-1.2 1.2M43.8 55.3l1.3 1.2M43.8 52.7l1.3 1.2M45.1 55.3l-1.3 1.2M45.1 52.7l-1.3 1.2M89.6 55.3l1.2 1.2M90.8 55.3l-1.2 1.2M92.1 41.3l1.2 1.2M93.3 41.3l-1.2 1.2"/>
<path d="M43.8 68l1.3 1.2M45.1 68l-1.3 1.2M89.6 70.5l1.2 1.2M89.6 65.4l1.2 1.2M89.6 62.9l1.2 1.2M89.6 75.6l1.2 1.2M89.6 68l1.2 1.2M89.6 73.1l1.2 1.2M90.8 70.5l-1.2 1.2M90.8 65.4l-1.2 1.2M90.8 62.9l-1.2 1.2M90.8 75.6l-1.2 1.2"/>
<path d="M90.8 68l-1.2 1.2M90.8 73.1l-1.2 1.2M43.8 98.5l1.3 1.2M43.8 90.8l1.3 1.2M45.1 98.5l-1.3 1.2M45.1 90.8l-1.3 1.2M89.6 90.8l1.2 1.2M89.6 80.7l1.2 1.2M90.8 90.8l-1.2 1.2M90.8 80.7l-1.2 1.2M43.8 103.5l1.3 1.2M45.1 103.5l-1.3 1.2"/>
<path d="M248.3 104.8l1.2 1.2M249.5 104.8l-1.2 1.2M29.2 137.8l1.3 1.2M30.5 137.8l-1.3 1.2M49.6 137.8l1.2 1.2M50.8 137.8l-1.2 1.2M69.9 137.8l1.2 1.2M71.1 137.8l-1.2 1.2M29.2 140.4l1.3 1.2M29.2 153.1l1.3 1.2M29.2 155.6l1.3 1.2M30.5 140.4l-1.3 1.2"/>
<path d="M30.5 153.1l-1.3 1.2M30.5 155.6l-1.3 1.2M49.6 155.6l1.2 1.2M49.6 153.1l1.2 1.2M49.6 140.4l1.2 1.2M50.8 155.6l-1.2 1.2M50.8 153.1l-1.2 1.2M50.8 140.4l-1.2 1.2M69.9 140.4l1.2 1.2M71.1 140.4l-1.2 1.2M51.5 182.9l1.2 1.2M52.7 182.9l-1.2 1.2"/>
</g>
<g fill="#009600" stroke="#009600" stroke-width=".18">
<circle cx="73.7" cy="181" r=".46"/>
<circle cx="67.9" cy="188.6" r=".46"/>
<circle cx="36.8" cy="188.6" r=".46"/>
<circle cx="114.3" cy="44.5" r=".46"/>
<circle cx="102.9" cy="52.1" r=".46"/>
<circle cx="91.4" cy="96.5" r=".46"/>
<circle cx="142.9" cy="71.1" r=".46"/>
<circle cx="142.2" cy="138.4" r=".46"/>
<circle cx="142.2" cy="149.9" r=".46"/>
<circle cx="95.2" cy="96.5" r=".46"/>
<circle cx="133.3" cy="138.4" r=".46"/>
<circle cx="151.8" cy="149.9" r=".46"/>
<circle cx="42.5" cy="181" r=".46"/>
<circle cx="148" cy="38.1" r=".46"/>
<circle cx="151.8" cy="30.5" r=".46"/>
<circle cx="155.6" cy="30.5" r=".46"/>
<circle cx="160.7" cy="38.1" r=".46"/>
<circle cx="154.3" cy="58.4" r=".46"/>
<circle cx="238.1" cy="40" r=".46"/>
<circle cx="247" cy="36.2" r=".46"/>
<circle cx="154.3" cy="71.1" r=".46"/>
<circle cx="188" cy="138.4" r=".46"/>
<circle cx="201.9" cy="138.4" r=".46"/>
<circle cx="161.3" cy="101.6" r=".46"/>
<circle cx="163.8" cy="101.6" r=".46"/>
<circle cx="171.4" cy="101.6" r=".46"/>
<circle cx="163.8" cy="109.2" r=".46"/>
<circle cx="148" cy="30.5" r=".46"/>
<circle cx="142.9" cy="30.5" r=".46"/>
<circle cx="158.7" cy="101.6" r=".46"/>
<circle cx="158.7" cy="109.2" r=".46"/>
<circle cx="161.3" cy="118.1" r=".46"/>
<circle cx="162.6" cy="149.9" r=".46"/>
<circle cx="171.4" cy="118.1" r=".46"/>
<circle cx="172.7" cy="149.9" r=".46"/>
<circle cx="188" cy="149.9" r=".46"/>
<circle cx="270.5" cy="108" r=".46"/>
<circle cx="264.2" cy="115.6" r=".46"/>
</g>
<g font-size="3.5" fill="#0000c2">
<text x="15.2" y="25.2">RaspberryPi</text>
<text x="40.4" y="25.2">Pico</text>
<text x="51.4" y="25.2">W</text>
<text x="128.3" y="25.2">IR</text>
<text x="134.7" y="25.2">(infrared)</text>
<text x="155.7" y="25.2">TX</text>
<text x="221.6" y="24.5">Buzzer</text>
<text x="226.1" y="63.9">IR</text>
<text x="232.5" y="63.9">(infrared)</text>
<text x="253.5" y="63.9">RX</text>
<text x="135.9" y="89.9">OLED Display</text>
<text x="164.5" y="89.9">+</text>
<text x="170.3" y="89.9">I2C</text>
<text x="179.2" y="89.9">internal</text>
<text x="196.5" y="89.9">pullups</text>
<text x="221" y="98.2">external</text>
<text x="239" y="98.2">Sensor</text>
<text x="221" y="129.3">Mechanical</text>
<text x="15.2" y="133.1">Buttons</text>
<text x="88.9" y="133.1">Neopixel</text>
<text x="124.5" y="133.1">Addon</text>
<text x="138.5" y="133.1">PowerSupply</text>
<text x="88.9" y="176.3">Extension</text>
<text x="135.9" y="176.3">MPRLS</text>
<text x="151" y="176.3">sensorboard</text>
</g>
<g font-size="2.8" fill="#840000">
<text x="178" y="190.8">Title:</text>
<text x="187.5" y="190.8">FABI3</text>
<text x="197.9" y="190.8">PCB</text>
<text x="206" y="190.8">(PicoW)</text>
<text x="219.5" y="190.8">with</text>
<text x="227.7" y="190.8">5</text>
<text x="231.7" y="190.8">jack</text>
<text x="239.9" y="190.8">plugs</text>
</g>
<g font-size="2.1" fill="#840000">
<text x="248.7" y="80.5" transform="rotate(-90 248.7 80.5)">DEMOD</text>
<text x="178" y="177.9">www.asterics-foundation.org</text>
<text x="178" y="174.9">Benjamin</text>
<text x="189.5" y="174.9">Aigner</text>
<text x="178" y="183.9">Sheet:</text>
<text x="178" y="181.1">AsTeRICS</text>
<text x="189.7" y="181.1">Foundation</text>
<text x="178" y="186.6">File:</text>
<text x="184" y="186.6">FABI_schematic.kicad_sch</text>
<text x="178" y="196.8">KiCad</text>
<text x="178" y="194">Size:</text>
<text x="184.6" y="194">A4</text>
<text x="185.7" y="196.8">E.D.A.</text>
<text x="194.4" y="196.8">kicad</text>
<text x="200" y="194">Date:</text>
<text x="201.5" y="196.8">7.0.5+dfsg-2</text>
<text x="206.9" y="194">2023-07-12</text>
<text x="263" y="194.2">Rev:</text>
<text x="263" y="196.8">Id:</text>
<text x="267" y="196.8">1/1</text>
<text x="269.2" y="194.2">v3.0</text>
</g>
<g font-size="1.8" fill="#840000">
<text x="35" y="11.8">1</text>
<text x="85" y="11.8">2</text>
<text x="135" y="11.8">3</text>
<text x="185" y="11.8">4</text>
<text x="235" y="11.8">5</text>
<text x="285" y="11.8">6</text>
<text x="10.4" y="35.8">A</text>
<text x="285.4" y="35.8">A</text>
<text x="10.3" y="85.8">B</text>
<text x="285.3" y="85.8">B</text>
<text x="93.7" y="95.8">NetTie_2</text>
<text x="10.3" y="135.8">C</text>
<text x="285.3" y="135.8">C</text>
<text x="10.3" y="185.8">D</text>
<text x="285.3" y="185.8">D</text>
<text x="35" y="199.8">1</text>
<text x="85" y="199.8">2</text>
<text x="135" y="199.8">3</text>
<text x="185" y="199.8">4</text>
<text x="235" y="199.8">5</text>
<text x="285" y="199.8">6</text>
</g>
<g font-size="1.8" fill="#006464">
<text x="150.3" y="26.9">VCC</text>
<text x="236.9" y="26.2">BZ1</text>
<text x="269.9" y="26.2">BZ2</text>
<text x="24.6" y="33" transform="rotate(-90 24.6 33)">VCC</text>
<text x="62.7" y="33" transform="rotate(-90 62.7 33)">VCC</text>
<text x="69.9" y="32.4">VBUS</text>
<text x="141.2" y="35.8" transform="rotate(-90 141.2 35.8)">DNP</text>
<text x="144.1" y="32.6">R4</text>
<text x="153.9" y="35.8" transform="rotate(-90 153.9 35.8)">DNP</text>
<text x="156.8" y="32.6">R5</text>
<text x="241.3" y="34.1">200</text>
<text x="241.9" y="31.8">R8</text>
<text x="25.4" y="41.5">~{RESET}</text>
<text x="95.6" y="36.6">TPD3E001DRLR</text>
<text x="101.5" y="38.7">U6</text>
<text x="111.8" y="41.3">VBUS</text>
<text x="150.8" y="36.1" transform="rotate(-90 150.8 36.1)">JP5</text>
<text x="163.5" y="36.1" transform="rotate(-90 163.5 36.1)">JP6</text>
<text x="252.9" y="41.3" transform="rotate(-90 252.9 41.3)">Buzzer</text>
<text x="18.6" y="45.5">J9</text>
<text x="24.9" y="46.5">SWCLK</text>
<text x="25" y="42.4" transform="rotate(-90 25 42.4)">VCC</text>
<text x="49.1" y="46.5">SWCLK</text>
<text x="63.1" y="43.9" transform="rotate(-90 63.1 43.9)">3V3</text>
<text x="68.1" y="45" transform="rotate(-90 68.1 45)">VSYS</text>
<text x="73.2" y="45.3" transform="rotate(-90 73.2 45.3)">VBUS</text>
<text x="78" y="46.5">USB_DP</text>
<text x="95.8" y="42.7">IO1</text>
<text x="95.8" y="45.3">IO2</text>
<text x="95.8" y="47.8">IO3</text>
<text x="117.2" y="47.9">C2</text>
<text x="142.2" y="42.7">D10</text>
<text x="154.9" y="42.7">D13</text>
<text x="236" y="47.1">GND</text>
<text x="241.3" y="46.1">200</text>
<text x="241.9" y="43.8">R3</text>
<text x="262.7" y="47.8">GND</text>
<text x="273.9" y="46" transform="rotate(-90 273.9 46)">PKMCS0909E4000</text>
<text x="25" y="52.8" transform="rotate(-90 25 52.8)">GND</text>
<text x="25.2" y="49.1">SWDIO</text>
<text x="27.1" y="51.6">SWO</text>
<text x="49.1" y="49.1">SWDIO</text>
<text x="76.7" y="51.6">USB_GND</text>
<text x="77.8" y="49.1">USB_DM</text>
<text x="117.2" y="50.2">100n</text>
<text x="142.2" y="52.9">D14</text>
<text x="154.9" y="52.9">D15</text>
<text x="49.1" y="54.2">GPIO0</text>
<text x="49.1" y="56.7">GPIO1</text>
<text x="49.1" y="59.2">GPIO2</text>
<text x="77.3" y="56.7">LED_OUT</text>
<text x="128" y="57.1">100uF/6.3V</text>
<text x="137.5" y="54.6">C8</text>
<text x="17.3" y="64.9" transform="rotate(-90 17.3 64.9)">Conn_ARM_SWD_TagConnect_TC2030</text>
<text x="24.8" y="63.1" transform="rotate(-90 24.8 63.1)">GND</text>
<text x="49.1" y="61.8">GPIO3</text>
<text x="49.1" y="64.3">GPIO4</text>
<text x="78.4" y="61.8">GPIO16</text>
<text x="78.4" y="64.3">GPIO17</text>
<text x="144.1" y="65.6">R9</text>
<text x="157" y="63.5">Q1</text>
<text x="49.1" y="71.9">GPIO7</text>
<text x="49.1" y="66.9">GPIO5</text>
<text x="49.1" y="69.4">GPIO6</text>
<text x="78.4" y="66.9">GPIO18</text>
<text x="78.4" y="69.4">GPIO19</text>
<text x="78.4" y="71.9">GPIO20</text>
<text x="145.6" y="67.5">4k7</text>
<text x="157" y="66">BSS806</text>
<text x="245.6" y="69.2">TSOP4838</text>
<text x="249.2" y="66.9">U3</text>
<text x="259.5" y="68.2">VCC</text>
<text x="49.1" y="74.5">GPIO8</text>
<text x="49.1" y="77">GPIO9</text>
<text x="78.4" y="74.5">GPIO21</text>
<text x="78.4" y="77">GPIO22</text>
<text x="152.4" y="76.3">GND</text>
<text x="253.7" y="77.7">OUT</text>
<text x="255.2" y="72.6">Vs</text>
<text x="49.1" y="79.6">GPIO10</text>
<text x="49.1" y="82.1">GPIO11</text>
<text x="76.2" y="82.1">ADC_VREF</text>
<text x="253.4" y="82.7">GND</text>
<text x="49.1" y="84.6">GPIO12</text>
<text x="49.1" y="87.2">GPIO13</text>
<text x="49.1" y="89.7">GPIO14</text>
<text x="72.6" y="87.2">GPIO26_ADC0</text>
<text x="72.6" y="89.7">GPIO27_ADC1</text>
<text x="259.1" y="87.1">GND</text>
<text x="49.1" y="92.3">GPIO15</text>
<text x="72.6" y="92.3">GPIO28_ADC2</text>
<text x="96" y="93.8">NT1</text>
<text x="172.2" y="95.5">display_connector_91601-304LF</text>
<text x="186.2" y="93.2">J11</text>
<text x="49.1" y="97.3">RUN</text>
<text x="49.1" y="99.9">3V3_EN</text>
<text x="80.4" y="97.3">AGND</text>
<text x="86.7" y="101.3">PWR_FLAG</text>
<text x="104.9" y="97.5">GND</text>
<text x="144.5" y="99.8">GND</text>
<text x="183.6" y="99.9">1</text>
<text x="228.9" y="100.3">J6</text>
<text x="251.8" y="100.1">TPD3E001DRLR</text>
<text x="49.1" y="105">~{BOOTSEL}</text>
<text x="76.8" y="105">~{SMPS_PS}</text>
<text x="96.7" y="104.1">TP1</text>
<text x="96.7" y="106.1">TestPoint</text>
<text x="145.5" y="102.8">VCC</text>
<text x="153.4" y="107.4">10k</text>
<text x="154.4" y="105.1">R7</text>
<text x="165" y="103.7">R1</text>
<text x="166.6" y="105.6">4k7</text>
<text x="183.6" y="102.4">3</text>
<text x="183.6" y="105">5</text>
<text x="183.6" y="107.5">7</text>
<text x="252" y="106.2">IO1</text>
<text x="257.7" y="102.2">U2</text>
<text x="68.1" y="109.6" transform="rotate(-90 68.1 109.6)">GND</text>
<text x="69.3" y="112.8">U1</text>
<text x="163.1" y="114">R6</text>
<text x="172.6" y="112.6">R2</text>
<text x="234.3" y="111.3">+3.3VADC</text>
<text x="252" y="108.8">IO2</text>
<text x="252" y="111.3">IO3</text>
<text x="273.4" y="111.4">C4</text>
<text x="273.9" y="109.2" transform="rotate(-90 273.9 109.2)">+3.3VADC</text>
<text x="60.1" y="117.5">GND</text>
<text x="69.3" y="114.9">RaspberryPi_Pico_W_SecondaryPins</text>
<text x="163.1" y="116.3">10k</text>
<text x="174.2" y="114.5">4k7</text>
<text x="228" y="117.8">GNDA</text>
<text x="271.2" y="115.1">100n</text>
<text x="261.6" y="120.3">GNDA</text>
<text x="258.7" y="128.2">FID7</text>
<text x="258.7" y="131">Fiducial</text>
<text x="23.2" y="135.9">J1</text>
<text x="43.5" y="135.9">J2</text>
<text x="63.8" y="135.9">J3</text>
<text x="102.2" y="136.5">J10</text>
<text x="125.1" y="136.7">VBUS</text>
<text x="164.4" y="135.2">MIC5504-3.3YM5</text>
<text x="171.4" y="133.1">U5</text>
<text x="197.2" y="135.3">+3.3VADC</text>
<text x="233.3" y="132.5">LOGO5</text>
<text x="233.3" y="134.6">Logo_FABI</text>
<text x="233.3" y="137.8">LOGO6</text>
<text x="258.7" y="134.5">FID8</text>
<text x="258.7" y="137.3">Fiducial</text>
<text x="94.3" y="141.7">GND</text>
<text x="95.4" y="139">Conn_01x03_Male</text>
<text x="130.4" y="143.7" transform="rotate(-90 130.4 143.7)">/</text>
<text x="130.4" y="141.3" transform="rotate(-90 130.4 141.3)">X7R</text>
<text x="165.6" y="139.3">VIN</text>
<text x="175" y="139.3">VOUT</text>
<text x="198.9" y="142.6" transform="rotate(-90 198.9 142.6)">X7R</text>
<text x="233.3" y="142.9">LOGO7</text>
<text x="233.3" y="140.3">Logo_KiCAD</text>
<text x="258.7" y="140.9">FID9</text>
<text x="258.7" y="143.7">Fiducial</text>
<text x="28" y="149.5">GND</text>
<text x="48.3" y="149.5">GND</text>
<text x="68.7" y="149.5">GND</text>
<text x="93.4" y="146.9">VBUS</text>
<text x="136.3" y="145.9">C9</text>
<text x="145.2" y="145.7">C10</text>
<text x="145.2" y="148">100n</text>
<text x="165.6" y="144.3">EN</text>
<text x="173.5" y="145.5" transform="rotate(-90 173.5 145.5)">GND</text>
<text x="190.9" y="145.7">C11</text>
<text x="190.9" y="148">100n</text>
<text x="198.9" y="145" transform="rotate(-90 198.9 145)">/</text>
<text x="204.9" y="145.9">C12</text>
<text x="233.3" y="147.9">LOGO8</text>
<text x="233.3" y="145.4">Logo_CE</text>
<text x="258.7" y="146.6">FID10</text>
<text x="258.7" y="149.4">Fiducial</text>
<text x="23.2" y="151.1">J4</text>
<text x="43.5" y="151.1">J5</text>
<text x="91.8" y="154.4">GND</text>
<text x="104.9" y="153.9">J11_GND1</text>
<text x="130.4" y="150.5" transform="rotate(-90 130.4 150.5)">&gt;6.3V</text>
<text x="147" y="154.6">PWR_FLAG</text>
<text x="160" y="154.6">GNDA</text>
<text x="173.5" y="154.7">NT2</text>
<text x="198.9" y="151.8" transform="rotate(-90 198.9 151.8)">&gt;6.3V</text>
<text x="233.3" y="150.5">Logo_WEEE</text>
<text x="258.7" y="152.3">FID11</text>
<text x="258.7" y="155.1">Fiducial</text>
<text x="90.9" y="159.6">VBUS</text>
<text x="104.9" y="159">J11_VDD1</text>
<text x="104.9" y="156.5">J11_data1</text>
<text x="130.4" y="157.5" transform="rotate(-90 130.4 157.5)">1uF</text>
<text x="173.5" y="156.8">NetTie_2</text>
<text x="198.9" y="158.7" transform="rotate(-90 198.9 158.7)">1uF</text>
<text x="258.7" y="158">FID12</text>
<text x="258.7" y="160.8">Fiducial</text>
<text x="28" y="164.8">GND</text>
<text x="48.3" y="164.8">GND</text>
<text x="170.8" y="162.7">GND</text>
<text x="23.9" y="173.1">TPD3E001DRLR</text>
<text x="55" y="173.1">TPD3E001DRLR</text>
<text x="24" y="179.3">IO1</text>
<text x="29.8" y="175.2">U4</text>
<text x="41" y="177.4">VCC</text>
<text x="55.1" y="179.3">IO1</text>
<text x="60.9" y="175.2">U7</text>
<text x="72.2" y="177.4">VCC</text>
<text x="108.7" y="179.9">J13</text>
<text x="24" y="181.8">IO2</text>
<text x="24" y="184.3">IO3</text>
<text x="45.5" y="184.4">C1</text>
<text x="55.1" y="181.8">IO2</text>
<text x="55.1" y="184.3">IO3</text>
<text x="76.6" y="184.4">C3</text>
<text x="158.1" y="182.4">GNDA</text>
<text x="158.1" y="185">+3.3VADC</text>
<text x="43.2" y="188.2">100n</text>
<text x="74.3" y="188.2">100n</text>
<text x="118.2" y="186" transform="rotate(-90 118.2 186)">GND</text>
<text x="123.3" y="188.9" transform="rotate(-90 123.3 188.9)">VCC</text>
<text x="145.6" y="188.5">J12</text>
<text x="154.9" y="186.4">MPRLS_DRDY_RES</text>
<text x="37.5" y="195.9" transform="rotate(-90 37.5 195.9)">GND</text>
<text x="68.6" y="195.9" transform="rotate(-90 68.6 195.9)">GND</text>
<text x="106.2" y="195.2" transform="rotate(-90 106.2 195.2)">Conn_01x04_Male</text>
<text x="145.6" y="196.1" transform="rotate(-90 145.6 196.1)">009159005551906</text>
</g>
<g font-size="1.8" fill="#0f0f0f">
<text x="242" y="27">BUZZER 1</text>
<text x="257.2" y="27">BUZZER 2</text>
<text x="32.4" y="40.4">3 RESET</text>
<text x="36.9" y="58.2">BUZZER</text>
<text x="27.6" y="65.8">MPRLS_DRDY_RES</text>
<text x="35.9" y="63.2">BUTTON5</text>
<text x="35.9" y="60.7">BUTTON4</text>
<text x="136.5" y="63.2">IR_LED</text>
<text x="28.2" y="70.9">3V3_ADC_ENABLE 10</text>
<text x="35.9" y="75.9">BUTTON2</text>
<text x="35.9" y="73.4">BUTTON1</text>
<text x="259" y="76.6">1 IR_TSOP</text>
<text x="35.3" y="78.5">NEOPIXEL 14</text>
<text x="35.9" y="81">BUTTON3</text>
<text x="36.9" y="83.6">SDA_INT 16</text>
<text x="36.9" y="86.1">SCL_INT 17</text>
<text x="38" y="88.6">IR_LED 19</text>
<text x="87" y="88.6">32 SCL</text>
<text x="31" y="96.3">RESET</text>
<text x="232.4" y="102.6">6SRSDA</text>
<text x="233" y="105.2">2R SCL</text>
<text x="245.2" y="107.7">SDA 2</text>
<text x="143.6" y="109">SCL_INT</text>
<text x="245.3" y="110.2">SCL 4</text>
<text x="143.6" y="117.8">SDA_INT</text>
<text x="27.4" y="143.3">3T BUTTON1</text>
<text x="47.7" y="143.3">3T BUTTON2</text>
<text x="68.1" y="143.3">3T BUTTON3</text>
<text x="92.4" y="143.2">NEOPIXEL</text>
<text x="146.3" y="143.2">3V3_ADC_ENABLE 3</text>
<text x="89.9" y="155.9">NEOPIXEL</text>
<text x="27.4" y="158.5">3T BUTTON4</text>
<text x="47.7" y="158.5">3T BUTTON5</text>
<text x="113" y="191.5">SDA_INT</text>
<text x="113" y="189">SCL_INT</text>
<text x="154.9" y="191.5">SCL</text>
<text x="154.9" y="189">SDA</text>
</g>
<g font-size="1.8" fill="#a90000">
<text x="250.2" y="27.1">1</text>
<text x="265.4" y="27.1">2</text>
<text x="149.9" y="32.4" transform="rotate(-90 149.9 32.4)">1</text>
<text x="162.6" y="32.4" transform="rotate(-90 162.6 32.4)">1</text>
<text x="250.2" y="32.1">2</text>
<text x="265.4" y="32.1">1</text>
<text x="23.9" y="37.5" transform="rotate(-90 23.9 37.5)">1</text>
<text x="32.4" y="40.4">3</text>
<text x="62" y="38.7" transform="rotate(-90 62 38.7)">36</text>
<text x="67.1" y="38.7" transform="rotate(-90 67.1 38.7)">39</text>
<text x="72.1" y="38.7" transform="rotate(-90 72.1 38.7)">40</text>
<text x="93.3" y="41.7">1</text>
<text x="149.9" y="37.5" transform="rotate(-90 149.9 37.5)">2</text>
<text x="162.6" y="37.5" transform="rotate(-90 162.6 37.5)">2</text>
<text x="32.4" y="45.5">4</text>
<text x="45.1" y="45.5">D1</text>
<text x="86.5" y="45.5">TP3</text>
<text x="93.3" y="44.2">2</text>
<text x="93.3" y="46.7">4</text>
<text x="111.1" y="44.2">5</text>
<text x="32.4" y="48">2</text>
<text x="32.4" y="50.5">6</text>
<text x="45.1" y="48">D3</text>
<text x="45.7" y="53.1">1</text>
<text x="86.5" y="50.5">TP1</text>
<text x="86.5" y="48">TP2</text>
<text x="102.6" y="51.5" transform="rotate(-90 102.6 51.5)">3</text>
<text x="23.9" y="55.3" transform="rotate(-90 23.9 55.3)">5</text>
<text x="45.7" y="55.6">2</text>
<text x="45.7" y="58.2">4</text>
<text x="86.5" y="55.6">TP5</text>
<text x="45.7" y="60.7">5</text>
<text x="45.7" y="63.2">6</text>
<text x="45.7" y="65.8">7</text>
<text x="87" y="60.7">21 IR_TSOP</text>
<text x="87" y="63.2">22</text>
<text x="87" y="65.8">24</text>
<text x="87" y="60.7">21</text>
<text x="147.3" y="63.2">1</text>
<text x="154.1" y="60.4" transform="rotate(-90 154.1 60.4)">3</text>
<text x="45.1" y="70.9">10</text>
<text x="45.7" y="68.3">9</text>
<text x="87" y="68.3">25</text>
<text x="87" y="70.9">26</text>
<text x="154.1" y="68" transform="rotate(-90 154.1 68)">2</text>
<text x="259" y="71.5">3</text>
<text x="45.1" y="73.4">11</text>
<text x="45.1" y="75.9">12</text>
<text x="87" y="73.4">27</text>
<text x="87" y="75.9">29</text>
<text x="259" y="76.6">1</text>
<text x="45.1" y="81">15</text>
<text x="45.1" y="78.5">14</text>
<text x="45.1" y="83.6">16</text>
<text x="87" y="81">35</text>
<text x="259" y="81.7">2</text>
<text x="45.1" y="86.1">17</text>
<text x="45.1" y="88.6">19</text>
<text x="87" y="86.1">31 SDA</text>
<text x="87" y="86.1">31</text>
<text x="87" y="88.6">32</text>
<text x="45.1" y="91.2">20</text>
<text x="87" y="91.2">34</text>
<text x="45.1" y="96.3">30</text>
<text x="45.1" y="98.8">37</text>
<text x="87" y="96.3">33</text>
<text x="179.7" y="98.8">1</text>
<text x="179.7" y="101.3">3</text>
<text x="44.6" y="103.9">TP6</text>
<text x="86.5" y="103.9">TP4</text>
<text x="179.7" y="103.9">5</text>
<text x="179.7" y="106.4">7</text>
<text x="232.4" y="102.6">6SR</text>
<text x="233" y="105.2">2R</text>
<text x="233.2" y="107.7">3T</text>
<text x="249.5" y="105.2">1</text>
<text x="249.5" y="107.7">2</text>
<text x="267.3" y="107.7">5</text>
<text x="67.1" y="113.7" transform="rotate(-90 67.1 113.7)">13</text>
<text x="230.3" y="113" transform="rotate(-90 230.3 113)">1S</text>
<text x="249.5" y="110.2">4</text>
<text x="258.8" y="115" transform="rotate(-90 258.8 115)">3</text>
<text x="26.7" y="138.2">6SR</text>
<text x="27.3" y="140.7">2R</text>
<text x="27.4" y="143.3">3T</text>
<text x="47" y="138.2">6SR</text>
<text x="47.6" y="140.7">2R</text>
<text x="47.7" y="143.3">3T</text>
<text x="67.3" y="138.2">6SR</text>
<text x="67.9" y="140.7">2R</text>
<text x="68.1" y="143.3">3T</text>
<text x="102.8" y="143.3">2</text>
<text x="102.8" y="140.7">3</text>
<text x="163.2" y="138.2">1</text>
<text x="180.9" y="138.2">5</text>
<text x="24.5" y="148.6" transform="rotate(-90 24.5 148.6)">1S</text>
<text x="44.8" y="148.6" transform="rotate(-90 44.8 148.6)">1S</text>
<text x="65.2" y="148.6" transform="rotate(-90 65.2 148.6)">1S</text>
<text x="102.8" y="145.8">1</text>
<text x="172.5" y="148" transform="rotate(-90 172.5 148)">2</text>
<text x="26.7" y="153.4">6SR</text>
<text x="27.3" y="156">2R</text>
<text x="47" y="153.4">6SR</text>
<text x="47.6" y="156">2R</text>
<text x="100.3" y="156">1</text>
<text x="100.3" y="153.4">1</text>
<text x="27.4" y="158.5">3T</text>
<text x="47.7" y="158.5">3T</text>
<text x="100.3" y="158.5">1</text>
<text x="24.5" y="163.8" transform="rotate(-90 24.5 163.8)">1S</text>
<text x="44.8" y="163.8" transform="rotate(-90 44.8 163.8)">1S</text>
<text x="21.6" y="178.2">1</text>
<text x="52.7" y="178.2">1</text>
<text x="21.6" y="180.7">2</text>
<text x="21.6" y="183.3">4</text>
<text x="39.3" y="180.7">5</text>
<text x="52.7" y="180.7">2</text>
<text x="52.7" y="183.3">4</text>
<text x="70.5" y="180.7">5</text>
<text x="110.5" y="183.9">1</text>
<text x="152.4" y="183.9">4</text>
<text x="152.4" y="181.4">5</text>
<text x="30.9" y="188" transform="rotate(-90 30.9 188)">3</text>
<text x="62" y="188" transform="rotate(-90 62 188)">3</text>
<text x="110.5" y="186.4">2</text>
<text x="110.5" y="189">3</text>
<text x="110.5" y="191.5">4</text>
<text x="152.4" y="191.5">1</text>
<text x="152.4" y="189">2</text>
<text x="152.4" y="186.4">3</text>
</g>
<g font-size="1.8" fill="#0000c2">
<text x="163.8" y="44.2">SFH4045:</text>
<text x="174" y="44.2">Vftyp=1.5V@70mA;</text>
<text x="192.9" y="44.2">max.</text>
<text x="198.4" y="44.2">1.75V</text>
<text x="163.8" y="48.3">In</text>
<text x="163.8" y="50.3">100-200mA</text>
<text x="163.8" y="52.4">cycle</text>
<text x="166.7" y="48.3">this</text>
<text x="169.8" y="52.4">for</text>
<text x="171.3" y="48.3">setup,</text>
<text x="173.6" y="52.4">IR sending</text>
<text x="176.5" y="50.3">pulsed,</text>
<text x="178.1" y="48.3">all</text>
<text x="181.7" y="48.3">4</text>
<text x="184" y="48.3">LEDs</text>
<text x="184.5" y="50.3">so</text>
<text x="185" y="52.4">should</text>
<text x="187.7" y="50.3">the</text>
<text x="189.6" y="48.3">are</text>
<text x="191.8" y="50.3">maximum</text>
<text x="192.3" y="52.4">be</text>
<text x="193.7" y="48.3">around</text>
<text x="195.7" y="52.4">around</text>
<text x="201.9" y="50.3">duty</text>
<text x="163.8" y="54.4">0.3.</text>
<text x="163.8" y="56.5">sending,</text>
<text x="163.8" y="58.5">capacitor</text>
<text x="168.6" y="54.4">In</text>
<text x="171.4" y="54.4">total</text>
<text x="172.8" y="56.5">therefor</text>
<text x="173.8" y="58.5">for</text>
<text x="176.9" y="54.4">we</text>
<text x="177.6" y="58.5">the</text>
<text x="180.4" y="54.4">need</text>
<text x="181.4" y="56.5">we</text>
<text x="181.6" y="58.5">DCDC power</text>
<text x="185" y="56.5">have</text>
<text x="186" y="54.4">~200-400mA</text>
<text x="190.4" y="56.5">an</text>
<text x="193.8" y="56.5">additional</text>
<text x="194.4" y="58.5">supply.</text>
<text x="199.6" y="54.4">for</text>
<text x="163.8" y="60.6">Should</text>
<text x="163.8" y="62.6">cut</text>
<text x="167.9" y="62.6">the</text>
<text x="171.4" y="60.6">we</text>
<text x="171.9" y="62.6">jumper</text>
<text x="174.9" y="60.6">need</text>
<text x="179.5" y="62.6">and</text>
<text x="180.5" y="60.6">to</text>
<text x="183.4" y="60.6">add</text>
<text x="184.1" y="62.6">place</text>
<text x="188" y="60.6">a</text>
<text x="190.2" y="60.6">resistor</text>
<text x="190.3" y="62.6">the</text>
<text x="194.3" y="62.6">resistor.</text>
<text x="198.5" y="60.6">at</text>
<text x="201.5" y="60.6">some</text>
<text x="207.5" y="60.6">point,</text>
<text x="154.3" y="97.5">THT</text>
<text x="164.5" y="97.5">SMD</text>
</g>
<g font-size="1.4" fill="#0000c2">
<text x="252.1" y="23.9">EITHER</text>
<text x="238.1" y="49.9">THT FABI2</text>
<text x="246.7" y="49.9">variant</text>
<text x="261" y="49.9">SMD FM3</text>
<text x="268.9" y="49.9">variant</text>
<text x="57.4" y="62.5">RaspberryPi</text>
<text x="67.1" y="62.5">PicoW</text>
<text x="91.9" y="150.9">SMD Pads:</text>
</g>
<g font-size="1.4" fill="#0f0f0f">
<text x="14.2" y="178.2">BUTTON1</text>
<text x="45.3" y="178.2">BUTTON4</text>
<text x="14.2" y="183.3">BUTTON3</text>
<text x="14.2" y="180.8">BUTTON2</text>
<text x="45.3" y="180.8">BUTTON5</text>
</g>
</svg>
